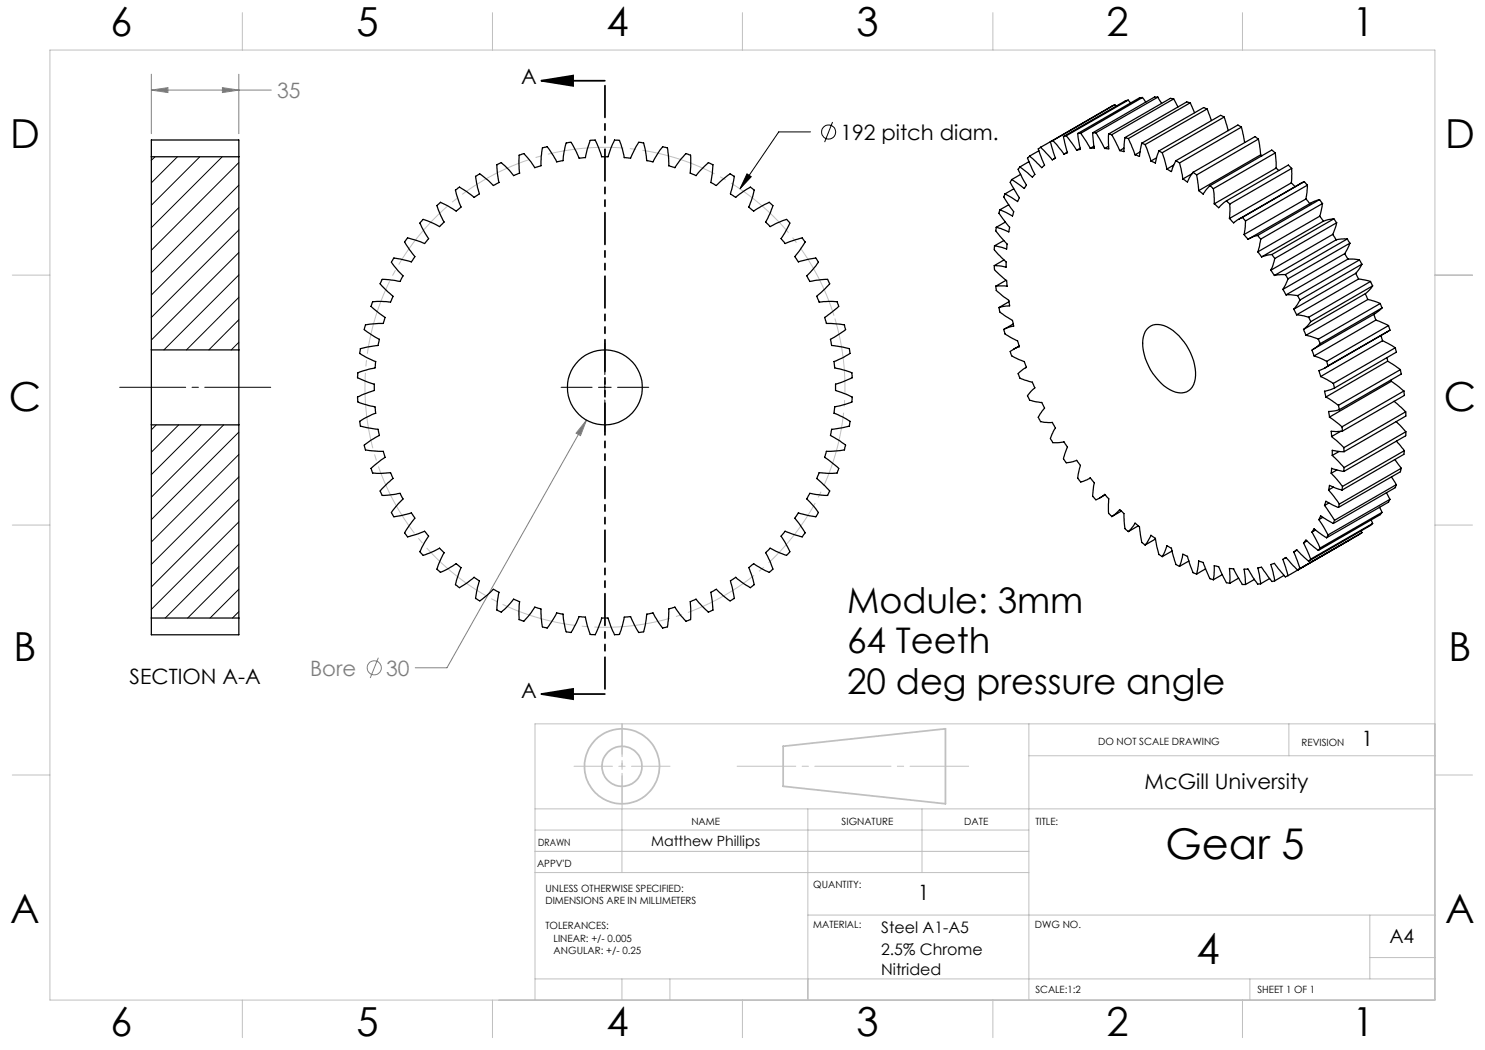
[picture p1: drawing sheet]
<svg xmlns="http://www.w3.org/2000/svg" width="297mm" height="210mm" viewBox="0 0 297 210" stroke-linecap="round" stroke-linejoin="round" font-family="sans-serif">
<g fill="none" stroke="#808080" stroke-width=".2">
<path d="M30.3 18l3.3-.5v1zM30.3 14.8v11.9M30.3 18h24M44.5 17.5l3.3 .5-3.3 .5zM47.8 14.8v11.9M117.3 84l-1.2 3.1-.9-.5zM117.3 84l-27.9 49.6h-6.4M75.7 131.5l-1.7 4.1"/>
<circle cx="74.9" cy="133.6" r="1.41"/>
</g>
<g fill="none" stroke="#000" stroke-width=".2">
<path d="M149.4 34.8l.8 .5-2.2 2.5zM162.1 26.4h-6.3l-7.8 11.4M166.5 24.4l-1.6 4M112.2 77.5h6.2M119.7 77.5h2.5M121 68.7v6.2M121 76.2v2.5M123.5 77.5h6.3M121 80v6.2"/>
<circle cx="165.7" cy="26.4" r="1.42"/>
</g>
<path d="M108.3 16.1h12.7M108.3 16.1l6.3-1v2.1zM108.3 138.8h12.7M108.3 138.8l6.3-1v2z" fill="none" stroke="#000" stroke-width=".35"/>
<path d="M166.9 63.4a48 48 0 0 0-80.4-19.3 48 48 0 0 0 22.1 79.7 48 48 0 0 0 59-58l-.7-2.4" fill="none" stroke="#c0c0c0" stroke-width=".2" stroke-dasharray="15.2 1.3 1.3 1.3" stroke-dashoffset="-.3" stroke-linecap="butt"/>
<g fill="none" stroke="#c0c0c0" stroke-width=".35">
<path d="M156.6 149.3l32.5-3.5v15l-32.5-3.5z"/>
<circle cx="124.4" cy="153.3" r="7.5"/>
<circle cx="124.4" cy="153.3" r="4"/>
</g>
<path d="M23.9 77.5h30.2" fill="none" stroke="#000" stroke-width=".2" stroke-dasharray="15.2 1.3 1.3 1.3" stroke-dashoffset="2"/>
<path d="M121 16.1v122.7" fill="none" stroke="#000" stroke-width=".35" stroke-dasharray="6.3 1.3 1.3 1.3 1.3 1.3" stroke-dashoffset="-1"/>
<path d="M114.8 153.3h19.2" fill="none" stroke="#c0c0c0" stroke-width=".2" stroke-dasharray="15.2 1.3 1.3 1.3" stroke-dashoffset="7.5"/>
<path d="M124.4 160.8v-16" fill="none" stroke="#c0c0c0" stroke-width=".2" stroke-dasharray="15.2 1.3 1.3 1.3" stroke-dashoffset="9.1"/>
<path d="M124.4 144.8v17" fill="none" stroke="#c0c0c0" stroke-width=".2" stroke-dasharray="15.2 1.3 1.3 1.3" stroke-dashoffset="8.6"/>
<path d="M147.4 153.3h46.3" fill="none" stroke="#c0c0c0" stroke-width=".2" stroke-dasharray="15.2 1.3 1.3 1.3" stroke-dashoffset="3.5"/>
<g fill="none" stroke="#c0c0c0" stroke-width=".2">
<path d="M10 10h277v190h-277zM48.5 2.5v7.5M98.5 2.5v7.5M148.5 2.5v7.5M198.6 2.5v7.5M248.5 2.5v7.5M2.5 55h7.5M287 55h7.5M2.5 105h7.5M287 105h7.5M2.5 155h7.5M205.8 144.8v55.2"/>
<path d="M205.8 151.2h81.2M257.8 144.8v6.4M287 144.8h-180v55.2M287 155h7.5M107 161.8h180M107 174.5h98.8M107 170.3h98.8M107 166h98.8M124.4 161.8v12.7M161.6 161.8v38.2M184.4 161.8v12.7M107 195.8h180"/>
<path d="M124.4 195.8v4.2M134 195.8v4.2M161.6 183h125.4M250 195.8v4.2M274 183v12.8M274 191.5h13M48.5 200v7.5M98.5 200v7.5M148.5 200v7.5M198.6 200v7.5M248.5 200v7.5"/>
</g>
<g fill="#000">
<path d="M149.4 34.8l.8 .5-2.2 2.5z"/>
<path d="M108.3 16.1l6.3-1v2.1zM108.3 138.8l6.3-1v2z"/>
</g>
<path d="M117.3 84l-2.1 2.6 .9 .5zM44.5 17.5l3.3 .5-3.3 .5zM30.3 18l3.3-.5v1z" fill="#808080"/>
<g fill="none" stroke="#000" stroke-width=".25">
<path d="M228.5 19.5l.7 .9M228.5 19.5l-.6 .1-12.4 7.1M228.5 19.5l-12.4 7.2M231.6 19.4l.7 1.3M231.6 19.4h-.7l-12.4 7.2M231.6 19.4l-12.4 7.2M234.7 19.8l.9 1.6M234.7 19.8l-.6-.1-12.4 7.1M234.7 19.8l-12.3 7.1M30.3 31.4v-3.4h17.5v3.4M30.3 31.4v38.6M30.3 31.4h17.5"/>
<path d="M47.8 31.4v38.6M201 38.8l-.2 .6 1.4 2.3a1.07 1.07 0 0 1 .4 1.3l-.1 .2-2.5-1.2M202.4 35.9l-.4 .6 1.9 3-.4 .8-2.5-1.5M202.7 37.8l-1.7 1M204 33.4l-.4 .5 1.7 3.1-.2 .4-.2 .3-2.5-1.8M204.1 34.9l-1.7 1M205.8 32.3l-1.8 1.1M205.9 31.2l-.4 .4 1.5 3.3-.5 .5-2.5-2M207.8 30.2l-1.9 1M208.1 29.4l-.5 .4 1.3 3.2-.5 .5-2.5-2.3M208.1 29.4l2.4 2.6 .6-.4M210.1 28.4l1 3.2"/>
<path d="M210.1 28.4l.5-.3 2.2 2.7M210.1 28.4l-2 1M211.1 31.6l-.3 .2M212.7 27.3l.8 3.2-.7 .3M213.3 27.2l-.6 .1M213.3 27.2l2 2.8M213.5 30.4l-.7 .4M215.5 26.7l.6 3.2-.8 .1M216 29.6l-.7 .4M216.1 26.7h-.6M216.1 26.7l2 3M218.5 26.6l.4 3-.8 .1"/>
<path d="M218.5 26.6h.7M218.8 29.2l-.7 .5M219.2 26.6l1.7 3.1M221.7 26.8l.1 3-.9-.1M221.7 26.8l.7 .1M221.7 29.2l-.8 .5M222.4 26.9l1.5 3.2M223 20.9l-.6 .3M223 20.9l-12.9 7.5M223 20.9l.2 .3M224.8 29.6l-.9 .5M225 27.5l-.2 2.8-.9-.2"/>
<path d="M225 27.5l.7 .2M225.6 20l.5 .6M225.6 20l-.5 .2-12.4 7.1M225.6 20l-12.3 7.2M225.7 27.7l1.3 3.3M228 30.4l-1 .6M228.4 28.6l-.5 2.7-.9-.3M228.4 28.6l.6 .3M229 28.9l1.2 3.3M231.3 31.6l-1.1 .6M231.8 30.2l-.7 2.4-.9-.4M231.8 30.2l.6 .3"/>
<path d="M232.4 30.5l1 3.3M234.7 33l-1.3 .8M235.2 32.1l-.9 2.2-.9-.5M235.2 32.1l.7 .5M235.9 32.6l.7 3.2M238.1 20.6l.8 1.9M238.1 20.6l-.8-.2-12.3 7.1M238.1 20.6l-12.4 7.1M238.4 34.7l-1.8 1.1M238.6 34.5l-1.1 1.9-.9-.6M238.6 34.5l.7 .5M239.3 35l.4 3.1"/>
<path d="M241.4 21.8l.9 2.3M241.4 21.8l-.7-.3-12.3 7.1M241.4 21.8l-12.4 7.1M242 37.1l-1.4 1.7-.9-.7M242 37.1l.7 .6M242.7 37.7l.2 3.1M244.8 23.4l.8 2.7M244.8 23.4l-.7-.3-12.3 7.1M244.8 23.4l-12.4 7.1M248.3 25.4l.6 3.1M248.3 25.4l-.7-.4-12.4 7.1M248.3 25.4l-12.4 7.2"/>
<path d="M251.7 27.8l.4 3.2M251.7 27.8l-.7-.5-12.4 7.2M251.7 27.8l-12.4 7.2M252.1 31l.3 .2M252.1 31l-12.4 7.1M255.1 30.6l.1 3M255.1 30.6l-.7-.6-12.4 7.1M255.1 30.6l-12.4 7.1M255.2 33.6l.6 .5M255.2 33.6l-12.3 7.2M258.3 36.6l.7 .8M258.3 36.6l-12.4 7.1"/>
<path d="M258.3 33.7l-.6-.7-12.4 7.2M258.3 33.7v2.9M258.3 33.7l-12.3 7.1M260.8 36.3l.7 .7M260.8 36.3l-13 7.5M260.8 36.3l-12.3 7.2M261.2 39.8l.8 .9M261.2 39.8l-12.4 7.1M261.5 37l-.3 2.8M261.5 37l-12.4 7.2M263.9 39.9l.6 .8M263.9 39.9l-1.5 .6-12.6 7.3"/>
<path d="M263.9 39.9l-12.4 7.2M84.5 44.1l.1-.2 .9 .3 2.4 1.1 .9-.9-1.1-2.4a.88 .88 0 0 1 .3-1.4l.1-.1 1.2 .6 1.9 1.1 1-.8-1.1-3.4 .4-.3 .4-.3 2.9 2.1 1.1-.7-.6-2.2-.2-1.3 .1-.1 .8-.4 1.7 1.4 1 .9 1.1-.6-.3-1.8-.1-1.8 .9-.4 1.6 1.6 .8 1 1.2-.5-.1-3.6 1-.3 1.4 1.7 .8 1.1 1.2-.3v-1.8l.3-1.8 .9-.3 1.3 1.9 .6 1.2 1.3-.3 .5-3.1 .1-.4 .5-.1h.5l.2 .3 1.4 2.8 1.3-.1 .9-3.4 1-.1 1.3 3.4h1.3l1.3-3.4 1 .1 .9 3.4 1.2 .1h.1l1.6-3.1 .9 .1h.1l.3 1.3 .4 2.2 1.2 .3 1.9-3.1 1 .3 .2 3.6 1.3 .3 .2-.3a8.4 8.4 0 0 1 2.1-2.4l.8 .2-.1 3.6 1.2 .5 2.5-2.6 .9 .4-.4 3.6 1.1 .6 2.7-2.3 .9 .5-.8 3.5 .1 .1 .9 .6 3-2.1 .7 .6-1 3.4 .9 .8 3.1-1.7 .6 .4 .2 .2-.2 .4-1.3 2.9 .9 .9 3.3-1.4 .5 .5 .2 .2-.2 .4-1.6 2.7 .8 1 3.4-1.1 .6 .8-2 2.9 .7 1.1 3.5-.8 .5 .8-2.3 2.8 .3 .7 .3 .4 3.5-.4 .4 .9-2.6 2.5 .5 1v.1l1.8-.1 1.8 .1 .3 .9-2.8 2.2 .4 1.2 3.6 .3 .2 .9-3 2 .2 1.2 2.3 .3 1.3 .4 .1 .9-1.5 .9-1.7 .7 .1 1.3 3.5 1v.5v.5l-3.3 1.2v1.3l3.3 1.3v1l-3.5 1-.1 1.2 1.7 .8 1.5 .9-.1 .9-3.6 .7-.2 1.2 3 1.9-.2 1-3.6 .3-.4 1.2 2.8 2.2-.3 .9-1.8 .1-1.8-.2v.2l-.5 1 2.6 2.5-.4 .9-3.5-.4-.3 .4-.3 .7 2.3 2.7-.5 .9-3.5-.8-.7 1 2 3-.6 .8-3.4-1.2-.8 1 1.8 3.1-.7 .8-3.3-1.5-.9 1 .9 1.5 .6 1.7-.8 .7-3.1-1.8-.9 .8 1 3.4-.7 .6-1.5-.9-1.5-1.1-1 .7 .8 3.5-.7 .4-.2 .1-.4-.3-2.3-2-1.1 .6 .4 3.5-.7 .3-.2 .1-2.5-2.6-1.2 .5 .1 3.6-.8 .3a9 9 0 0 1-2.3-2.8l-1.3 .4-.1 2.7a.8 .8 0 0 1-.8 1l-.3 .1-.5-.7-1.4-2.3-1.2 .2-.7 3.6-1 .1-1.6-3.2-.9 .1h-.4l-.9 3.5-1 .1-1.3-3.4h-1.3l-1.1 2.9-.2 .5-.2-.1a.79 .79 0 0 1-1-.9l-.7-2.6-1.3-.1-1.4 2.8-.2 .4h-.3a.83 .83 0 0 1-.9-1l-.4-2.7-1.3-.2-1.9 3-.9-.2-.3-1.8v-1.8l-1.2-.4-.8 1.1-1.4 1.7-1-.3 .1-3.6-1.2-.5-1.8 2-.6 .6-.3-.1a.84 .84 0 0 1-.6-1.2l.4-2.6-1.1-.6-2.7 2.3-.9-.5 .8-3.5-1.1-.7-2.2 1.6a.79 .79 0 0 1-1.3 0l-.2-.2 .2-.8 .9-2.6-1-.8-2.3 1.4a.89 .89 0 0 1-1.4-.2l.2-.9 1.1-2.4-.9-1-3.3 1.5-.6-.8 1.7-3.1-.5-.6-.3-.4-3.4 1.2-.6-.8 2.1-3-.6-.9-.1-.1-3.5 .8-.5-.8 .8-1.2 1.5-1.6-.6-1.1-3.1 .4h-.5l-.1-.3-.3-.6 2.6-2.5-.5-1.2-2.7 .2-.9-.1-.1-.2-.2-.7 2.8-2.2-.3-1.2-3.6-.3-.3-1 1.5-1 1.6-.9-.3-1.2-3.5-.7-.2-.9 1.2-.7 2-1-.1-1.1v-.1l-3.4-1-.1-.8v-.2l.8-.4 2.6-.9v-1.3l-3.4-1.2 .1-1 3.4-1 .1-.5v-.8l-2-.9-1.2-.7 .2-1 3.5-.6 .3-1.2-3.1-2 .3-.9 3.6-.3 .3-1.2-2.8-2.2 .2-.7 .1-.2 .9-.1 2.7 .1 .5-1.1-2.3-2.2-.2-.5 .3-.7 3.6 .4 .6-1.1-1.8-2-.5-.9 .5-.7 3.5 .8 .2-.4 .5-.7-2.1-2.9 .6-.8 3.4 1.1 .8-1-1.7-3.1zM198.9 53.1v.2a1.52 1.52 0 0 0 .9 1.5l.9 .8a1.33 1.33 0 0 1 .7 1.5v.1h-2.3M198.9 49.2v.2a1.07 1.07 0 0 0 .5 1.2l1.2 1.2a1.38 1.38 0 0 1 .6 1.5v.1l-2.3-.3M199.1 57.2l.1 .3a1.61 1.61 0 0 0 1 1.4l.9 .7a1.47 1.47 0 0 1 .8 1.4v.2l-2.1 .3M199.2 45.5l-.1 .7 1.7 2a1.23 1.23 0 0 1 .5 1.5v.1l-2.4-.6M200 42l-.2 .6 1.6 2.2a1.18 1.18 0 0 1 .4 1.5v.1l-2.6-.9M200.8 48.1l-1.9 1.1M200.8 52l-1.9 1.1M201.1 44.4l-1.9 1.1M201.2 56l-2.1 1.2M201.8 40.9l-1.8 1.1"/>
<path d="M245.3 40.2l-1.6 1.3-.8-.7M245.3 40.2l.7 .6M246 40.8l-.1 2.9M248.5 43.5l-1.2 .6a.58 .58 0 0 1-.6 .4 .58 .58 0 0 1-.5-.5l-.3-.3M248.5 43.5l.6 .7M248.8 46.9l.8 1 1.9-.8M249.1 44.2l-.3 2.7M251.5 47.1l.6 .7M251.6 50.4l.7 1M252.1 47.8l-.5 2.6M254.2 54l.7 1.1M254.4 50.9l-2.1 .5"/>
<path d="M254.4 50.9l.6 .8M255 51.7l-.8 2.3M256.6 57.9l.6 1.1M257.1 54.9l-2.2 .2M257.1 54.9l.5 .9M257.2 59l2.3 .1M257.6 55.8l-1 2.1M259.5 59.1l.5 .9M260 60l-1.2 1.8M263.9 43.2l.8 1M263.9 43.2l-12.3 7.2M264.5 40.7l-.6 2.5"/>
<path d="M264.5 40.7l-12.4 7.1M264.7 44.2l-12.4 7.2M266.6 46.9l.6 1.1M266.6 46.9l-12.4 7.1M266.8 43.8l.5 .7M266.8 43.8l-2.1 .4M266.8 43.8l-12.4 7.1M267.2 48l-12.3 7.1M267.3 44.5l-.7 2.4M267.3 44.5l-12.3 7.2M269 50.7l.6 1.1M269 50.7l-12.4 7.2"/>
<path d="M269.5 47.8l.5 .8M269.5 47.8l-2.3 .2M269.5 47.8l-12.4 7.1M269.6 51.8l2.3 .2M269.6 51.8l-12.4 7.2M270 48.6l-1 2.1M270 48.6l-12.4 7.2M271.1 54.7l.6 1.1M271.1 54.7l-12.3 7.1M271.7 55.8l2.4 .5M271.7 55.8l-12.4 7.2M271.9 52l.5 .8"/>
<path d="M271.9 52l-12.4 7.1M272.4 52.8l-1.3 1.9M272.4 52.8l-12.4 7.2M273.1 58.7l.5 1.2M273.1 58.7l-12.4 7.2M273.6 59.9l2.4 .8M273.6 59.9l-12.4 7.2M274.1 56.3l.4 .9M274.1 56.3l-12.4 7.2M274.5 57.2l-1.4 1.5M274.5 57.2l-12.4 7.1M30.3 70v15"/>
<path d="M30.3 70h17.5M47.8 70v15M199.8 61.5v.2a1.14 1.14 0 0 0 .8 1.2l1.3 .8a1.4 1.4 0 0 1 .8 1.4v.1l-1.9 .7M200.8 65.9v.2a1.54 1.54 0 0 0 1.1 1.3l.7 .3a1.64 1.64 0 0 1 1.3 1.6l-1.2 .6a.64 .64 0 0 0-.6 .4 .64 .64 0 0 0 .1 .7l.2 .2 1.5 .8a1.46 1.46 0 0 1 1.3 1.3l.1 .2M201.8 60.4l-2 1.1M202.6 64.8l-1.8 1.1M203.8 69.2l-1.1 .6M205.3 73.5l-1.1 .7a.71 .71 0 0 0-.5 .5 .71 .71 0 0 0 .2 .7l.1 .2 1.6 .6a1.22 1.22 0 0 1 1.2 1.1l.2 .3-1 .9a.8 .8 0 0 0-.2 1.3l.1 .2 1.5 .4a1.08 1.08 0 0 1 1.4 .9l.1 .3-.8 1.1a.93 .93 0 0 0-.1 1.4l.1 .2 1.5 .2a.94 .94 0 0 1 1.3 .8l.2 .3-.8 1.5a1.06 1.06 0 0 0 .2 1.3l.1 .1h1.4a.81 .81 0 0 1 1.2 .5l.3 .4-.6 1.7a1.09 1.09 0 0 0 .3 1.4l.1 .1 1.3-.3a.7 .7 0 0 1 .7-.1 .7 .7 0 0 1 .5 .5l.3 .4-.4 1.5a1.5 1.5 0 0 0 .4 1.8l2-.8M205.3 73.5h-.2M229.7 65.5a3.6 3.6 0 0 1 4.3 .2 11.3 11.3 0 0 1 5 10.1 2.96 2.96 0 0 1-4.4 2.4 11 11 0 0 1-5.9-10.8 2.96 2.96 0 0 1 1-1.9zM258.8 61.8l.5 1.2M259.3 63l2.4 .5"/>
<path d="M260.7 65.9l.5 1.2M261.2 67.1l2.5 .7M261.7 63.5l.4 .8M262.1 64.3l-1.4 1.6M262.8 71.2l2.5 1.1M263.7 67.8l.3 .9M264 68.7l-1 .9a.65 .65 0 0 0-.5 .4 .65 .65 0 0 0 .1 .7l.2 .5M264.1 75.3l2.6 1.4M265.2 79.4l2.5 1.7M265.3 72.3l.3 .9M265.6 73.2l-.6 .4-1.2 .5 .3 1.2M266.7 76.7l.2 .9"/>
<path d="M266.9 77.6l-2 .6 .3 1.2M274.7 62.9l.5 1.1M275.2 64l2.5 1.1M275.2 64l-12.4 7.2M276 60.7l.4 .9M276 60.7l-12.3 7.1M276.2 67.1l.3 1M276.4 61.6l-1.5 1.2-12.4 7.1M276.4 61.6l-12.4 7.1M276.5 68.1l2.5 1.5M276.5 68.1l-12.4 7.2M277.4 71.5l.1 .7"/>
<path d="M277.5 72.2l2.6 1.7M277.5 72.2l-12.3 7.2M277.7 65.1l.3 .9M277.7 65.1l-12.4 7.2M278 66l-13.1 7.6M278 66l-12.4 7.2M278.2 76l.1 .3M278.3 76.3l2.5 1.9M278.3 76.3l-12.4 7.1M279 69.6l.3 .8-12.4 7.2M279 69.6l-12.3 7.1M280.1 73.9l.1 .9-12.3 7.1"/>
<path d="M280.1 73.9l-12.4 7.2M280.8 78.2l.1 .9-12.4 7.1M280.8 78.2l-12.4 7.2M30.3 85v38.6M30.3 85h17.5M47.8 85v38.6M218.1 95.6l.8 .9-.3 1.7a1.57 1.57 0 0 0 .6 1.8l.7-.3 1-.8 .4 .3a1.26 1.26 0 0 1 .4 1.6v.7a1.58 1.58 0 0 0 .7 1.8M218.1 95.6l-.2 .1M221 99l-1.1 .6M265.7 98l.2-.9 2.5 .9M265.7 98l2.2 2.8M265.9 83.4l2.5 2"/>
<path d="M266.2 94.6l2.3 2.7M266.3 87.3l2.5 2.2M266.5 91.1l2.3 2.4M266.7 97.4l-1 .6M267.4 94l-1.2 .6M267.7 81.1l.2 .8M267.8 90.3l-1.3 .8M267.9 81.9l-2.2 .4 .2 1.1M268.2 86.2l-1.9 1.1M268.4 85.4l.1 .8M268.5 86.2h-2.3l.1 1.1M268.5 97.3l-.1 .7"/>
<path d="M268.8 89.5v.8M268.8 94.3l-2.5-.6-.1 .9M268.8 90.3l-2.3-.2v1M268.8 93.5v.8M277.3 98.6l.7 1.3M278 99.9l-.3 .5-12.4 7.2M278 99.9l-12.4 7.1M278.3 95.4l1 1.5M278.8 80.2l2.3 2.2M279 91.9l1.2 1.8M279.2 84.3l2 2.1M279.3 96.9l-.3 .6-12.3 7.2"/>
<path d="M279.3 96.9l-12.4 7.2M279.3 88.2l1.6 1.9M280.2 93.7l-.1 .7-12.4 7.1M280.2 93.7l-12.3 7.1M280.9 90.1l-.1 .8-12.4 7.1M280.9 90.1l-12.4 7.2M281.1 82.4l.1 .8-12.4 7.1M281.1 82.4l-12.3 7.1M281.2 86.4l-.1 .8-12.3 7.1M281.2 86.4l-12.4 7.1M222.4 103.3l1.5-1.4 .3 .2a1.52 1.52 0 0 1 .6 1.7 2.71 2.71 0 0 0 .5 2.2l.4 .3M224.3 102.2l-1.9 1.1"/>
<path d="M225.7 106.3l1.3-1.7 .3 .2a1.59 1.59 0 0 1 .7 1.7l.2 1.2a1.29 1.29 0 0 0 .8 1.2v.1M227.7 105.2l-2 1.1M229 109l1.2-1.9 .2 .1a1.53 1.53 0 0 1 .9 1.7l.3 1.2a1.21 1.21 0 0 0 .7 1.1l.1 .1M231.1 107.8l-2.1 1.2M232.4 111.3l1-2.2 .2 .2a1.15 1.15 0 0 1 .9 1.1l.4 1.7a1.3 1.3 0 0 0 .8 1.1l.2 .1M234.4 110.2l-2 1.1M235.9 113.3l.7-2.5 .2 .1a1.47 1.47 0 0 1 1 1.6l.8 2 .7 .3M237.8 112.2l-1.9 1.1M239.3 114.8l.4-2.6 .3 .1a1.06 1.06 0 0 1 .9 1l1.1 2.4 .7 .2M241.1 113.8l-1.8 1M242.7 115.9l.2-2.8 .8 .2 1.6 3.2 .7 .2M244.4 114.9l-1.7 1"/>
<path d="M246 116.7l-.1-3h.2a.88 .88 0 0 1 1 .9l1.4 2.3h.6M247.7 115.6l-1.7 1.1M250.9 115.9l-1.8 1M252.1 116.8h-.6l-2-3h-.7l.3 3.1M253.9 115.7l-1.8 1.1M255 116.2l-.6 .1-2.1-2.9-.6 .2h-.1l.5 3.2M256.8 115.1l-1.8 1.1M257.2 111.5l2.3 2.5M257.2 111.5l-.6 .4 1 3.2M257.2 111.5l-.3 .2M257.6 115.1l-.5 .3-2.2-2.7-.5 .1-.2 .1 .8 3.3M258.8 110.4l.5-.4 2.4 2.2"/>
<path d="M258.8 110.4l1.2 3.3M259.4 110l-.6 .4M260 113.7l-.5 .3M260.7 108.6l.5-.6 2.5 2.1M260.7 108.6l1.4 3.2M261.4 108.2l-.7 .4M262.1 111.8l-.4 .4M262.4 106.4l.4-.6 2.5 1.8M262.4 106.4l1.6 3.2M263.1 106l-.7 .4M263.8 103.9l.3-.8 2.6 1.6M263.8 103.9l1.8 3.1"/>
<path d="M264 109.6l-.3 .5M264.6 103.5l-.8 .4M264.9 101.1l.3-.8 2.5 1.2M264.9 101.1l2 3M265.6 107l-.3 .6M265.8 100.6l-.9 .5M266.9 104.1l-.2 .6M267.9 100.8l-.2 .7M270 108l-12.4 7.1M272.2 106.2l.2 .3M272.4 106.5l-12.9 7.5M272.4 106.5l-12.4 7.2"/>
<path d="M274.2 104l.3 .7M274.5 104.7l-.4 .4-12.4 7.1M274.5 104.7l-12.4 7.1M275.9 101.5l.5 1M276.4 102.5l-.4 .4-12.3 7.2M276.4 102.5l-12.4 7.1M30.3 123.6v3.4h17.5v-3.4M30.3 123.6h17.5"/>
<circle cx="121" cy="77.5" r="7.5"/>
</g>
<g fill="none" stroke="#000" stroke-width=".2">
<path d="M31 31.4l-.7 .7M35.5 31.4l-5.2 5.2M40 31.4l-9.7 9.7M44.4 31.4l-14.1 14.1M47.8 32.5l-17.5 17.6M47.8 37l-17.5 17.5M47.8 41.5l-17.5 17.5M47.8 46l-17.5 17.5M47.8 50.5l-17.5 17.5M47.8 55l-15 15M47.8 59.5l-10.5 10.5M47.8 64l-6 6"/>
<path d="M47.8 68.5l-1.6 1.5M31.3 85l-1 1M35.7 85l-5.4 5.4M40.2 85l-9.9 9.9M44.7 85l-14.4 14.4M47.8 86.4l-17.5 17.5M47.8 90.9l-17.5 17.5M47.8 95.4l-17.5 17.5M47.8 99.9l-17.5 17.5M47.8 104.4l-17.5 17.5M47.8 108.9l-14.7 14.7M47.8 113.3l-10.3 10.3"/>
<path d="M47.8 117.9l-5.8 5.7M47.8 122.3l-1.3 1.3"/>
</g>
<g font-size="8.5">
<text x="233.1" y="171.8">Gear 5</text>
<text x="239.3" y="192.7">4</text>
</g>
<g font-size="8">
<text x="22.1" y="7.1">6</text>
<text x="71.3" y="7.2">5</text>
<text x="121.3" y="7.2">4</text>
<text x="171.3" y="7.2">3</text>
<text x="221.3" y="7.2">2</text>
<text x="270.5" y="7.2">1</text>
<text x="2" y="29.6">D</text>
<text x="289" y="29.6">D</text>
<text x="1.8" y="82.2">C</text>
<text x="288.8" y="82.2">C</text>
<text x="2.7" y="132.2">B</text>
<text x="289.7" y="132.2">B</text>
<text x="2" y="184.6">A</text>
<text x="289" y="184.6">A</text>
<text x="22.1" y="207.1">6</text>
<text x="71.3" y="207.2">5</text>
<text x="121.3" y="207.2">4</text>
<text x="171.3" y="207.2">3</text>
<text x="221.3" y="207.2">2</text>
<text x="270.5" y="207.2">1</text>
</g>
<g font-size="7.1">
<text x="169.4" y="122.6">Module: 3mm</text>
<text x="169.4" y="130.7">64 Teeth</text>
<text x="169.4" y="138.7">20 deg pressure angle</text>
</g>
<g font-size="4.2">
<text x="104.3" y="16.9">A</text>
<text x="168.1" y="27.9">192 pitch diam.</text>
<text x="25.9" y="136.7">SECTION A-A</text>
<text x="104.3" y="139.5">A</text>
<text x="272.3" y="149.2">1</text>
<text x="228.9" y="157.8">McGill University</text>
<text x="183.6" y="180">1</text>
</g>
<g font-size="4.2" fill="#808080">
<text x="55.4" y="19.6">35</text>
<text x="62" y="135.1">Bore</text>
<text x="77.2" y="135.1">30</text>
</g>
<text font-size="3.9" x="277.9" y="188.5">A4</text>
<g font-size="3.2">
<text x="176.2" y="186.5">Steel A1-A5</text>
<text x="176.2" y="190.9">2.5% Chrome</text>
<text x="176.2" y="195.1">Nitrided</text>
</g>
<text font-size="2.8" x="130.3" y="169.1">Matthew Phillips</text>
<g font-size="2">
<text x="219.6" y="149">DO NOT SCALE DRAWING</text>
<text x="260.3" y="149.2">REVISION</text>
<text x="138.3" y="164.9">NAME</text>
<text x="168.3" y="164.9">SIGNATURE</text>
<text x="192.9" y="164.9">DATE</text>
<text x="207.1" y="164.9">TITLE:</text>
<text x="107.4" y="173.3">APPV'D</text>
<text x="107.6" y="169.1">DRAWN</text>
<text x="109.1" y="178.4">UNLESS OTHERWISE SPECIFIED:</text>
<text x="162.6" y="177.6">QUANTITY:</text>
<text x="109.1" y="180.9">DIMENSIONS ARE IN MILLIMETERS</text>
<text x="109.1" y="185.9">TOLERANCES:</text>
<text x="162.6" y="185.5">MATERIAL:</text>
<text x="207" y="185.5">DWG NO.</text>
<text x="110.7" y="188.4">LINEAR: +/- 0.005</text>
<text x="110.7" y="190.9">ANGULAR: +/- 0.25</text>
<text x="207.1" y="198.6">SCALE:1:2</text>
<text x="251.5" y="198.6">SHEET 1 OF 1</text>
</g>
</svg>
